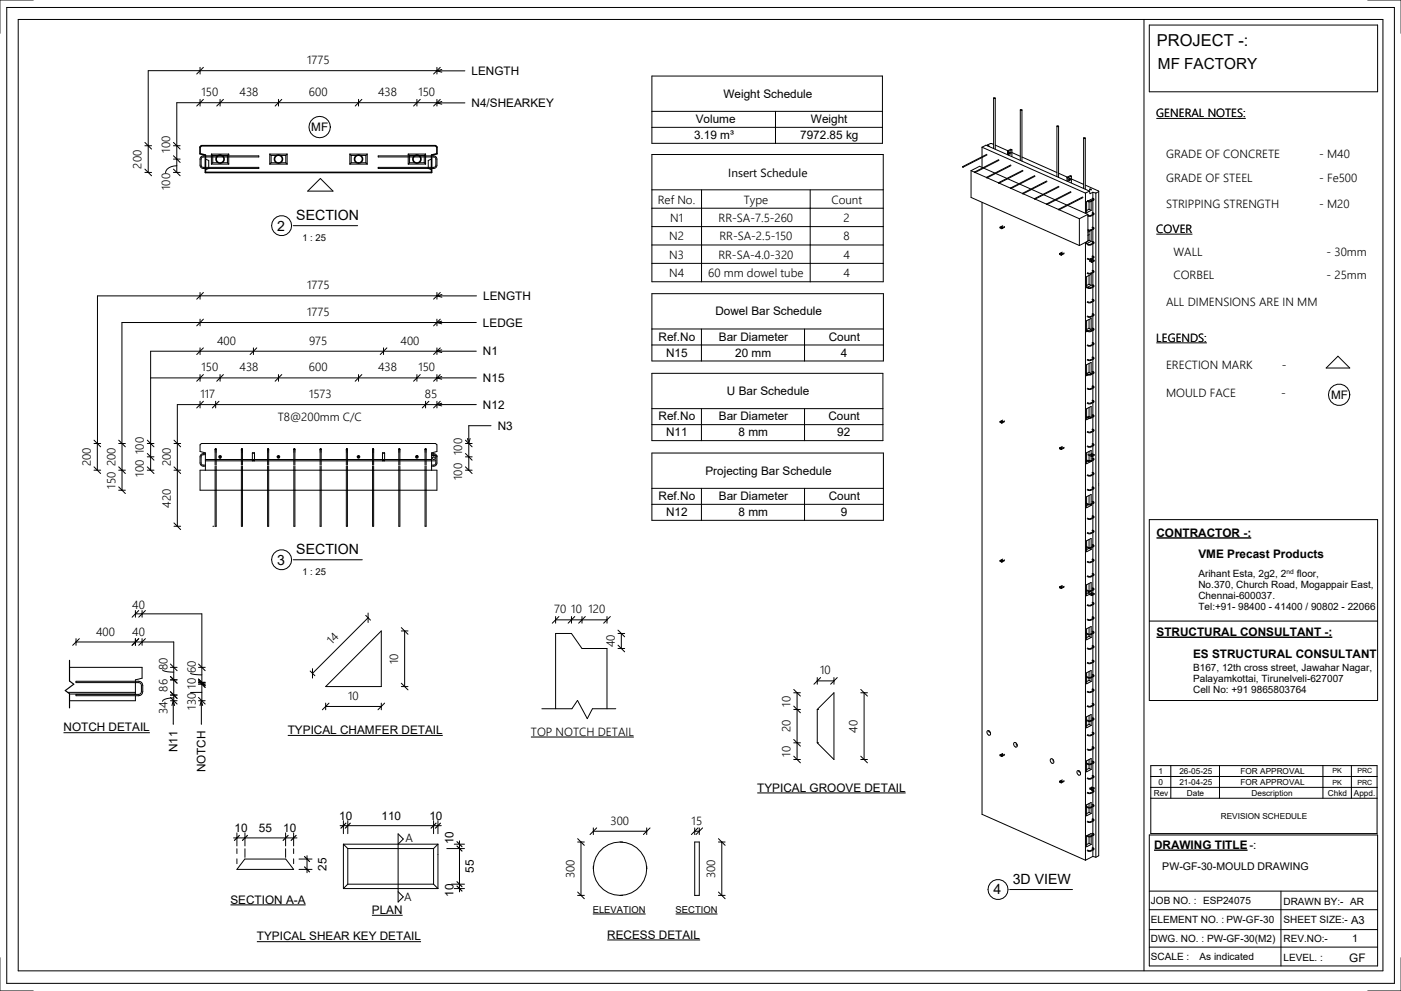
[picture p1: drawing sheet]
<svg xmlns="http://www.w3.org/2000/svg" width="420mm" height="297mm" viewBox="0 0 420 297" stroke-linecap="round" stroke-linejoin="round" font-family="sans-serif">
<g fill="none" stroke="#000" stroke-width=".3">
<path d="M2 2.2h416.1v292.6h-416.1zM5.5 5.8h409.2v285.3h-409.2zM10 0h-10v10M343 5.8v285.3M344.6 7.5h68.5v20h-68.5zM410.1 0h10v10M60 20.2v2M60 29.8v2M61 20.2l-2 2M61 29.8l-2 2M66 29.8v2M67 29.8l-2 2"/>
<path d="M83.5 29.8v2M84.5 29.8l-2 2M107.5 29.8v2M108.5 29.8l-2 2M125 29.8v2M126 29.8l-2 2M131 20.2v2M131 29.8v2M132 20.2l-2 2M132 29.8l-2 2M132.5 20.8l-1.5 .4 1.5 .4M132.5 30.4l-1.5 .4 1.5 .4"/>
<path d="M139.4 21.2h-95v30.5M139.4 30.8h-86.4v20.9M297.9 29.4v15.1M297.9 29.4h.5l-.3 .1zM298.4 29.4v15.4M305.9 33v15.1M306 32.9l.4 .1-.3 .1zM306.4 33v15.3M316.9 37.8v15.2M316.9 37.8h.5l-.3 .2zM317.4 37.8v15.4M43.4 42.7l2 2"/>
<path d="M43.4 43.7h2M43.4 50.7l2 2M43.4 51.7h2M52 43.7h2M52 51.7h2M52 42.7l2 2M52 46.7l2 2M52 47.7h2M52 50.7l2 2M53 49.7a2.98 2.98 0 0 0-3.4 2.1M60.3 47l.6-.3h16.7v.4h-16.7l-.4 .1-.2 .5v2l.5 .5h16.8v.3h-16.9l-.6-.5-.1-.5v-1.8zM61.6 47.7l1 .4v2.4l-1 .4"/>
<path d="M63.4 46.2h5.2M63.4 46.2v3M63.4 49.2h5.2M63.4 46.2l.4 .4M63.8 46.6h1.7M63.8 46.6v2.2M63.8 48.8l-.4 .4M63.8 48.8h1.7M66.5 46.6h1.7M66.5 48.8h1.7M68.2 48.8l.4 .4M68.2 46.6v2.2"/>
<path d="M68.6 46.2v3M68.6 46.2l-.4 .4M80.9 46.2h5.2M80.9 49.2h5.2M80.9 46.2v3M80.9 46.2l.4 .4M81.3 46.6h1.7M81.3 48.8h1.7M81.3 46.6v2.2M81.3 48.8l-.4 .4M84 46.6h1.7M84 48.8h1.7"/>
<path d="M85.7 48.8l.4 .4M85.7 46.6v2.2M86.1 46.2v3M86.1 46.2l-.4 .4M92.3 57.3l3.8-3.8 3.7 3.8zM104.9 46.2h5.2M104.9 49.2h5.2M104.9 46.2v3M104.9 46.2l.4 .4M105.3 46.6h1.7M105.3 48.8h1.7M105.3 46.6v2.2"/>
<path d="M105.3 48.8l-.4 .4M108 46.6h1.7M108 48.8h1.7M109.7 48.8l.4 .4M109.7 46.6v2.2M110.1 46.2v3M110.1 46.2l-.4 .4M113.4 46.7l16.9 .1 .7 .6v2.4l-.5 .6-.5 .1h-16.6v-.3h16.6l.5-.2 .2-.5v-2l-.5-.4h-16.8zM122.4 46.2h5.2M122.4 49.2h5.2M122.4 46.2v3M122.4 46.2l.4 .4"/>
<path d="M122.8 46.6h1.7M122.8 48.8h1.7M122.8 46.6v2.2M122.8 48.8l-.4 .4M125.5 46.6h1.7M125.5 48.8h1.7M127.2 48.8l.4 .4M127.2 46.6v2.2M127.6 46.2v3M127.6 46.2l-.4 .4M129.4 47.7l-1 .4v2.4l1 .4M291.2 51.2l1 .4"/>
<path d="M291.2 51.2v8l32.4 14.4M292.4 51.7l3.4 1.5M294.5 44.1l31 13.8M294.5 44.1v2.9M294.5 47.2v3M294.5 44.1l1.1-.6 31.1 13.8M294.7 50.3l-1-.4-2.5 1.3M294.9 50.4l3.4 1.5M295.9 46.3l-7.2 3.7M296 46.5l-7.3 3.6M296 53.3l3.4 1.5M296.1 43.5v.2"/>
<path d="M296.1 43.5l.5 .4M297.9 43.3l-.9-.3-.9 .5M298.4 43.5l3.8 1.7M298.5 52l3.4 1.5M299.5 47.9l-7.2 3.7M299.5 48l-7.2 3.7M299.6 54.9l3.4 1.5M302.1 45.4v1M302.1 45.4l.3 .1M302.1 45.2l.3 .2M302.1 45.2v.2M302.1 53.6l3.4 1.5"/>
<path d="M302.4 45.5v1M302.4 45.4v.1M302.8 45.6l-.1 .4M303.1 49.5l-7.3 3.6M303.1 49.6l-7.2 3.7M303.2 56.5l3.4 1.5M303.4 44.9v2M303.4 44.9l-1 .5M303.4 44.9l-.3-.2-1 .5M303.4 45.7l2.5 1.1M305.7 55.2l3.4 1.5M306.4 47.1l10.5 4.6"/>
<path d="M306.7 51.1l-7.3 3.6M306.7 51.2l-7.2 3.7M306.8 58.1l3.4 1.5M309.3 56.8l3.4 1.5M310.2 52.7l-7.2 3.6M310.3 52.8l-7.2 3.7M310.4 59.7l3.4 1.5M312.9 58.4l3.4 1.5M313.8 54.3l-7.2 3.6M313.9 54.4l-7.2 3.7M316.5 60l3.4 1.5M317.4 51.9l2.6 1.2"/>
<path d="M317.4 55.9l-7.2 3.6M317.5 56l-7.2 3.7M319.9 53.3l.3 .1M319.9 53.3v1M320 53.1l-.1 .2M320 53.1l.3 .2M320.2 53.4v1M320.3 53.3l-.1 .1M320.7 53.5l-.2 .5M321.1 57.4l-7.3 3.7M321.1 57.6l-7.2 3.7M321.2 52.8v2"/>
<path d="M321.2 52.8l-.9 .5M321.2 52.8l-.3-.1-.9 .4M321.2 53.6l3.7 1.7M324.6 59l-7.2 3.7M324.7 59.2l-7.2 3.7M324.9 41.4v15.1M324.9 41.3l.5 .1-.3 .1zM325.4 55.5l4 1.9M325.4 41.4v15.3M325.5 57.9v6M326.7 57.3l-1.2 .6M326.7 57.3l.1 .8 .9-.5"/>
<path d="M326.8 56.7v.3M327.2 56.7v.3M327.4 59.6l.5 .2-1.1 .5-.8-.2M327.5 59.4l.5 .3-.1 .3a1.55 1.55 0 0 1-1.9 .3M327.7 57.6l.9 .3M327.7 57.6v1.9M327.7 59.7v.2M328.6 57.9v199.1M329.4 57.4v199.2l-.8 .4M329.4 57.4l-.8 .5M294.5 60.6v183.5l31 13.8M299.9 68.1v.2l.4 .3"/>
<path d="M299.9 68.1l.4 .2M300.2 68.1l.4-.1zM300.3 68.3v.3M300.5 68.5l-.2 .1M300.5 68.3h-.2M300.5 68.3v.2M300.7 67.7l-.8 .4M301.2 68.1l-.7 .4M301.2 67.9l-.7 .4M314 61.3l3.4 1.5M317.6 62.9l6 2.7M317.7 76l.5 .3"/>
<path d="M317.7 76v.3l.5 .2M318 76h.5zM318.2 76.3v.2M318.3 76.4l-.1 .1M318.3 76.2l-.1 .1M318.3 76.2v.2M318.5 75.6l-.8 .4M319.1 75.8l-.8 .4M319.1 76.1l-.8 .3M320.1 61.6l6.1 2.7M323.6 65.6v8M325.5 72.7v185.2"/>
<path d="M326 60.3l-.2 .2v3.3l1.4-.7M326.2 69.1h.9M326.2 64.3v8l-2.6 1.3M326.2 64.3l-2.6 1.3M326.5 60.1v.2M326.5 60.5v2.2M326.5 69.4v2.6M326.5 62.7l.7 .4M326.5 62.7l-.7 .4M326.5 72l.7 .4M326.5 72l-.3 .2M326.6 70.4l-.4 .2"/>
<path d="M326.7 78.3l.6 .3M326.7 78l.6 .3M327 77.9l.5 .1zM327.2 72.4l-1.4 .7v-.6M327.2 60.2v-.4l-.9 .4M327.2 60.4v2.7M327.2 69.1v3.3M327.3 78.6h.1M327.3 78.3h.1M327.3 78.3v.3M327.3 77.7l.7 .3M327.4 63.9l.5 .2-1.1 .6-.6-.2"/>
<path d="M327.4 68.2l.5 .3-1.1 .5-.6-.1M327.4 72.5l.5 .3-1.1 .5-.8-.2M327.4 76.9l.5 .2-1.1 .5-.8-.2M327.4 78.3v.3M327.5 63.7l.5 .3-.1 .4a1.52 1.52 0 0 1-1.7 .3M327.5 68l.5 .3v.3l-1.8 1M327.5 72.4l.5 .3-.1 .3a1.55 1.55 0 0 1-1.9 .3M327.5 76.7l.5 .3-.1 .4a1.55 1.55 0 0 1-1.9 .2M327.7 60.1v3.7M327.7 64v.2M327.7 64.5v3.6M327.7 68.3v.3"/>
<path d="M327.7 68.8v3.6M327.7 72.7v.2M327.7 73.1v3.7M327.7 77v.2M327.7 77.5v.3M327.7 78.5v2.6M328 78v.3l-.6 .3M328 78l-.6 .3M60 87.7v2M60 95.7v2M61 95.7l-2 2M61 87.7l-2 2"/>
<path d="M131 87.7v2M131 95.7v2M132 95.7l-2 2M132 87.7l-2 2M132.5 96.3l-1.5 .4 1.5 .4M132.5 88.3l-1.5 .4 1.5 .4M142.8 96.7h-106.2v50.3M142.9 88.7h-113.7v44.3M326.5 82.6v2.6M326.5 95.8v2.6M326.5 85.2l.7 .4M326.5 85.2l-.7 .4"/>
<path d="M326.5 98.4l.7 .4M326.5 98.4l-.7 .4M327.2 85.6v-3.3l-1.4 .7v3.3l.2-.1M327.2 98.8v-3.3l-1.4 .6v3.3l.3-.1M327.2 85.6l-1.1 .5M327.2 98.8l-.9 .4M327.4 81.2l.5 .2-1.1 .6-.8-.2M327.4 85.5l.5 .3-.9 .4-1-.1M327.4 89.9l.5 .2-1.1 .5-.8-.2M327.4 94.2l.5 .2-1.1 .5-.8-.2M327.4 98.5l.5 .2-.9 .5-1.2-.2M327.5 81l.5 .3-.1 .4a1.55 1.55 0 0 1-1.9 .2"/>
<path d="M327.5 85.3l.5 .4-.1 .3a1.55 1.55 0 0 1-1.9 .3M327.5 89.7l.5 .3-.1 .3a1.55 1.55 0 0 1-1.9 .3M327.5 98.3l.5 .3-.1 .4a1.62 1.62 0 0 1-2.1 .2M327.5 94l.5 .3-.1 .4a1.55 1.55 0 0 1-1.9 .2M327.7 81.3v.3M327.7 81.8v3.6M327.7 85.6v.3M327.7 86.1v3.6M327.7 90v.2M327.7 90.5v3.6M327.7 94.3v.2M327.7 94.8v3.6"/>
<path d="M327.7 98.6v.3M327.7 99.1v3.6M60 104.3v2M60 112.3v2M61 104.3l-2 2M61 112.3l-2 2M66 112.3v2M67 112.3l-2 2M76 104.3v2M77 104.3l-2 2M83.5 112.3v2M84.5 112.3l-2 2"/>
<path d="M107.5 112.3v2M108.5 112.3l-2 2M115 104.3v2M116 104.3l-2 2M125 112.3v2M126 112.3l-2 2M131 104.3v2M131 112.3v2M132 104.3l-2 2M132 112.3l-2 2M132.5 104.9l-1.5 .4 1.5 .4M132.5 112.9l-1.5 .4 1.5 .4"/>
<path d="M142.8 105.3h-97.6v35.7M142.8 113.3h-97.6M325.8 112.2l.5 .2M326.5 109v2.6M326.5 111.6l.7 .3M326.5 111.6l-.7 .4M327.2 111.9v-3.3l-1.4 .7v3.3l.5-.2M327.2 111.9l-.6 .3M327.4 102.8l.5 .3-1.1 .5-.8-.2M327.4 107.2l.5 .2-1.1 .5-.8-.2M327.4 111.5l.5 .2-.9 .5-1.2-.3M327.4 115.8l.5 .3-1.1 .5-.8-.2"/>
<path d="M327.5 102.7l.5 .3-.1 .3a1.55 1.55 0 0 1-1.9 .3M327.5 107l.5 .3-.1 .3a1.55 1.55 0 0 1-1.9 .3M327.5 111.3l.5 .3-.1 .4a1.56 1.56 0 0 1-1.6 .4M327.5 115.6l.5 .3-.1 .4a1.55 1.55 0 0 1-1.9 .3M327.5 120l.5 .3-.1 .3a1.55 1.55 0 0 1-1.9 .3M327.7 102.9v.3M327.7 103.4v3.7M327.7 107.3v.2M327.7 107.7v3.7M327.7 111.6v.2M327.7 112.1v3.6M327.7 115.9v.3"/>
<path d="M327.7 116.4v3.6M401.2 106.8l3.5 3.5h-7.1zM28.2 133h2M28.2 132l2 2M28.2 140l2 2M29.2 133v8M35.6 133h2M35.6 132l2 2M35.6 140l2 2M44.2 133h2M44.2 137h2M44.2 132l2 2"/>
<path d="M44.2 136l2 2M44.2 140l2 2M52.2 133h2M52.2 140l2 2M52.2 132l2 2M60 120.3v2M61 120.3l-2 2M61.6 136.3l-1 .1-.3 .6 .1 2.1 .4 .3h.8M61.6 136l-1.1 .1-.5 .9 .1 2.3 .6 .4 .9 .1M61.6 137.8h67.8M61.6 138.2h69.1M64.5 139.8v18h.3v-18"/>
<path d="M64.5 134.7v4.7M64.5 134.7h.1M64.5 134.6v.1M64.6 134.6h-.1M64.6 134.6h.1M64.7 134.6h.1M64.7 134.6h-.1M64.7 120.3v2M64.7 134.6l.1 .1M64.8 134.7h.1M64.8 134.7v4.7M65.7 120.3l-2 2"/>
<path d="M72.4 139.8v18h.3v-18M72.4 134.6v4.8M72.4 134.6h.1M72.5 134.6h-.1M72.5 134.6h.1M72.6 134.6h.1M72.7 134.6v.1M72.7 134.7h.1M72.7 134.7v4.7M75.7 138.2v-2.4h.6v2.4M75.7 135.9h.6M75.7 138.1h.6"/>
<path d="M80.2 139.8v18h.4v-18M80.3 134.6l-.1 4.8M80.3 134.6h.1M80.4 134.6h-.1M80.4 134.6h.1M80.5 134.6h.1M80.5 134.6l.1 .1M80.6 134.7h.1M80.6 134.7v4.7M88.1 139.8v18h.3v-18M88.1 134.7v4.7M88.1 134.7h.1"/>
<path d="M88.1 134.6v.1M88.2 134.6h-.1M88.3 134.6h.1M88.3 134.6h-.1M88.4 134.6h.1M88.4 134.6v.1M88.4 134.7h.1M88.4 134.7v4.7M96 139.8v18h.3v-18M96 134.7v4.7M96 134.7h.1M96 134.6v.1"/>
<path d="M96 134.6h.1M96.1 134.6h-.1M96.1 134.6h.1M96.2 134.6h.1M96.3 134.6v.1M96.3 134.7h.1M96.3 134.7v4.7M103.8 139.8v18h.4v-18M103.8 134.7v4.7M103.8 134.7h.1M103.9 134.6l-.1 .1M103.9 134.6h.1"/>
<path d="M104 134.6h-.1M104 134.6h.1M104.1 134.6h.1M104.1 134.6l.1 .1M104.2 134.7h.1M104.2 134.7v4.7M111.7 139.8v18h.3v-18M111.7 134.7v4.7M111.7 134.7h.1M111.7 134.6v.1M111.8 134.6h-.1M111.8 134.6h.1"/>
<path d="M111.9 134.6h.1M111.9 134.6h-.1M112 134.6h.1M112 134.6v4.8M114.7 138.2v-2.4h.6v2.4M114.7 135.9h.6M114.7 138.1h.6M119.6 139.8v18h.3v-18M119.6 134.7v4.7M119.6 134.7h.1M119.6 134.6v.1M119.6 134.6h.1"/>
<path d="M119.7 134.6h-.1M119.7 134.6h.1M119.8 134.6h.1M119.9 134.6h.1M119.9 134.6v4.8M127.4 139.8v18h.4v-18M127.4 134.7v4.7M127.5 134.7h-.1M127.6 134.6l-.1 .1M127.6 120.3v2M127.6 134.6h.1M127.7 134.6h.1"/>
<path d="M127.7 134.6l.1 .1M127.8 134.7h.1M127.8 134.7v4.7M128.6 120.3l-2 2M129.4 136.3l1 .1 .3 .6-.1 2.1-.4 .3h-.8M129.4 136l1.1 .1 .5 .9M129.4 136.6h1.1M130.9 136.6v2.7l-.6 .4-.9 .1M131 120.3v2M132 120.3l-2 2M132.5 120.9l-1.5 .4 1.5 .4M139.6 133h2"/>
<path d="M139.6 132l2 2M139.6 136l2 2M139.6 137h2M139.6 140l2 2M140.2 131.5l.4 1.5 .4-1.5M142.8 121.3h-89.6v36.5M147.2 127.6h-6.6v13.4M299.9 126.4v.2l.4 .2M299.9 126.4l.4 .2M300.2 126.3h.4zM300.3 126.6v.2M300.5 126.6v.2"/>
<path d="M300.5 126.8h-.2M300.5 126.6h-.2M300.7 125.9l-.8 .5M301.2 126.4l-.7 .4M301.2 126.2l-.7 .4M317.7 134.3v.2l.5 .2M317.7 134.3l.5 .2M318 134.2h.5zM318.2 134.5v.2M318.3 134.5v.2M318.3 134.7h-.1M318.3 134.5h-.1"/>
<path d="M318.5 133.9l-.8 .4M319.1 134.3l-.8 .4M319.1 134.1l-.8 .4M325.8 138.1l.7 .3 .6-.1M326.1 138.2l-.3 .2M326.2 136.4l1.1 .5M326.2 136.1l1.1 .5M326.5 122.2v2.6M326.5 135.4v.5M326.5 136.5v1.5M326.5 124.8l.6 .3M326.5 124.8l-.4 .2"/>
<path d="M326.5 138l.4 .2M326.5 138l-.2 .1M327 136.2l.5 .1zM327.1 138.3h.1M327.2 125.1v-3.3l-1.4 .7v3.3l.8-.4M327.2 136.1v-1.1l-1.4 .7v3.3l1.4-.7M327.2 136.8v1.3M327.2 138.3h.1M327.3 136.6v.3M327.3 136.9h.1M327.3 136.6h.1M327.3 136l.7 .3"/>
<path d="M327.4 120.1l.5 .3-1.1 .5-.8-.2M327.4 124.5l.5 .2-.9 .5-1.2-.3M327.4 128.8l.5 .2-1.1 .6-.8-.2M327.4 133.1l.5 .3-1.1 .5-.8-.2M327.4 137.4l.5 .3-.9 .5-1.2-.3M327.4 136.6v.3M327.5 124.3l.5 .3-.1 .4a1.62 1.62 0 0 1-2.1 .1v.1M327.5 128.6l.5 .3-.1 .4a1.55 1.55 0 0 1-1.9 .2M327.5 132.9l.5 .4-.1 .3a1.55 1.55 0 0 1-1.9 .3M327.5 137.3l.5 .3v.2l-.9 .5M327.7 120.3v.2M327.7 120.7v3.7"/>
<path d="M327.7 124.6v.2M327.7 125v3.7M327.7 128.9v.3M327.7 129.4v3.6M327.7 133.2v.3M327.7 133.7v2.4M327.7 136.8v.5M327.7 137.6v.2M327.7 138v3.7M328 136.3v.3l-.6 .3M328 136.3l-.6 .3M28.2 141h2"/>
<path d="M35.6 147h2M35.6 141h2M35.6 146l2 2M44.2 141h2M52.2 141h2M52.2 157.8h2M52.2 156.8l1 1M53.2 157.8l1 1M60 141h71v6h-71zM61.6 141v-5.2l-1.6-.4v-2l.4-.4h70.2l.4 .4v2l-1.6 .4v5.2M63.8 157.8h.3M139.6 141h2"/>
<path d="M325.8 151.1l.5 .2M326.3 151.3l-.5 .3M326.5 148.5v2.7M326.9 151.4l.3 .1M327.2 151.1v-2.9l-1.4 .7v3.3l1.4-.7M327.2 151.3v.2M327.4 141.8l.5 .2-1.1 .5-.8-.2M327.4 146.1l.5 .2-1.1 .6-.8-.2M327.4 150.4l.5 .3-.9 .4-1.2-.2M327.4 154.8l.5 .2-1.1 .5-.8-.2M327.4 159.1l.5 .2-1.1 .5-.8-.1M327.5 141.6l.5 .3-.1 .4a1.55 1.55 0 0 1-1.9 .2"/>
<path d="M327.5 145.9l.5 .3-.1 .4a1.55 1.55 0 0 1-1.9 .3M327.5 150.2l.5 .4-.1 .3a1.56 1.56 0 0 1-1.6 .4M327.5 154.6l.5 .3-.1 .3a1.55 1.55 0 0 1-1.9 .3M327.5 158.9l.5 .3-.1 .4a1.55 1.55 0 0 1-1.9 .2M327.7 141.9v.2M327.7 142.4v3.6M327.7 146.2v.3M327.7 146.7v3.6M327.7 150.5v.3M327.7 151v3.7M327.7 154.9v.2M327.7 155.3v3.7"/>
<path d="M327.7 159.2v.2M327.7 159.7v3.6M344.6 155.8h68.5v54.2h-68.5zM299.9 168.1v.2l.4 .2M299.9 168.1l.4 .2M300.2 168h.4zM300.3 168.3v.2M300.5 168.3v.2M300.5 168.5h-.2M300.5 168.3h-.2M300.7 167.6l-.8 .5M301.2 168.1l-.7 .4"/>
<path d="M301.2 167.9l-.7 .4M317.7 176v.2l.5 .2M317.7 176l.5 .2M318 175.9h.5zM318.2 176.2v.2M318.3 176.2v.2M318.3 176.4h-.1M318.3 176.2h-.1M318.5 175.5l-.8 .5M319.1 176l-.8 .4M319.1 175.8l-.8 .4M326.3 177.8l1 .5"/>
<path d="M326.5 161.7v2.5M326.5 174.9v2.2M326.5 177.3v.3M326.5 177.6h.1M326.5 177.6l-.7 .4M326.7 178.2l.6 .3M327 177.9l.5 .1zM327.2 164v-2.6l-1.4 .7v3.3l1.4-.7M327.2 177v-2.4l-1.4 .7v3.3l.9-.4M327.2 164.3v.4M327.2 177.2v.5M327.2 164.7l-.7-.3-.7 .4"/>
<path d="M327.3 178.3v.2M327.3 178.5l.1 .1M327.3 178.3h.1M327.3 177.6l.7 .4M327.4 163.4l.5 .2-.9 .5-1.2-.2M327.4 167.7l.5 .3-1.1 .5-.8-.2M327.4 172.1l.5 .2-1.1 .5-.8-.2M327.4 178.3v.3M327.4 176.4l.5 .2-1.1 .6-1-.3M327.5 163.2l.5 .3-.1 .4a1.61 1.61 0 0 1-2.1 .2M327.5 167.6l.5 .3-.1 .3a1.55 1.55 0 0 1-1.9 .3M327.5 171.9l.5 .3-.1 .3a1.55 1.55 0 0 1-1.9 .3"/>
<path d="M327.5 176.2l.5 .3-.1 .4a1.61 1.61 0 0 1-2.1 .2M327.7 163.5v.3M327.7 164v3.6M327.7 167.8v.3M327.7 168.3v3.7M327.7 172.2v.2M327.7 172.6v3.7M327.7 176.5v.2M327.7 177v.8M327.7 178.4v2.2M328 178v.2l-.6 .4M328 178l-.6 .3"/>
<path d="M22.8 192.5h29.3v17.6M22.8 191.5v2M23.8 191.5l-2 2M40.6 184h19.9v26.1M40.6 183v2M40.6 191.5v2M41.6 183l-2 2M41.6 191.5l-2 2M42.6 183v2M42.6 191.5v2M43.6 183l-2 2M43.6 191.5l-2 2"/>
<path d="M51.1 199.1l2 2M59.5 199.1l2 2M109.7 184.5l1.4 1.4M110.4 185.2l-16.7 16.7M110.4 183.8v2.8M120.3 188.2l2 2M120.3 189.2h2M121.3 189.2v16.6M166.6 184.8v2M166.6 185.8h15.4M167.6 184.8l-2 2M171.3 184.8v2"/>
<path d="M172.3 184.8l-2 2M174.5 184.8v2M175.5 184.8l-2 2M182 184.8v2M183 184.8l-2 2M185.3 189.9h2M185.3 194.4h2M185.3 188.9l2 2M185.3 193.4l2 2M186.3 189.9v4.5M326.5 188.1v2M326.5 190.3v.5"/>
<path d="M326.5 190.8l.7 .3M326.5 190.8l-.7 .3M327.2 190v-2.2l-1.4 .7v3.3l1.4-.7M327.2 190.2v.9M327.4 180.7l.5 .3-1.1 .5-.8-.2M327.4 185l.5 .3-1.1 .5-.8-.2M327.4 189.4l.5 .2-.9 .5-1.2-.3M327.4 193.7l.5 .2-1.1 .6-.8-.2M327.4 198l.5 .3-1.1 .5-.8-.2M327.5 180.5l.5 .3-.1 .4a1.55 1.55 0 0 1-1.9 .3M327.5 184.9l.5 .3-.1 .3a1.55 1.55 0 0 1-1.9 .3M327.5 189.2l.5 .3-.1 .4a1.61 1.61 0 0 1-2.1 .2"/>
<path d="M327.5 193.5l.5 .3-.1 .4a1.55 1.55 0 0 1-1.9 .2M327.5 197.8l.5 .4-.1 .3a1.55 1.55 0 0 1-1.9 .3M327.7 180.8v.3M327.7 181.3v3.6M327.7 185.2v.2M327.7 185.6v3.7M327.7 189.5v.2M327.7 190v3.6M327.7 193.8v.3M327.7 194.3v3.6M327.7 198.1v.3M327.7 198.6v3.6"/>
<path d="M344.6 186.2h68.5M19 219.7h25.9M20.3 207.6h20.3M20.8 200.1h21.8v3.2l-2 .5v4.4M20.8 208.1h19.8M22.8 204.2h18.8l.6 .2 .4 .4 .2 2.6-.2 .6-.4 .4-.6 .2h-18.8v-.4h18.8l.4-.1 .4-.7-.1-2.4-.7-.4h-18.8zM40.6 208.6v1.5h-19.8M48.7 200.8a2.97 2.97 0 0 0 2.4 .7h1M51.1 210.1h2M51.1 200.1h2M51.1 209.1l2 2M51.1 203.8h2"/>
<path d="M51.1 202.8l2 2M51.1 208.4h2M51.1 207.4l2 2M52 210v7.1M52 210l-.4 1.5M52 210l.4 1.5M52.1 209.2a4.1 4.1 0 0 0-3.4 1.1M57.1 201.8l1.4 .4 2 .1M59.5 210.1h2M59.5 209.1l2 2M59.5 204.6h2M59.5 203.6l2 2"/>
<path d="M59.5 205.1h2M59.5 204.1l2 2M59.5 200.1h2M60.4 210v7.1M60.4 210l-.4 1.5M60.4 210l.4 1.5M60.5 207.6h-3.4M93 201.2l1.4 1.4M93.7 200.5v2.8M97.7 205.8l16.6-16.6v16.6zM97.7 211.8h16.6M97.7 210.8v2"/>
<path d="M98.7 210.8l-2 2M114.3 210.8v2M115.3 210.8l-2 2M120.3 205.8h2M120.3 204.8l2 2M162.5 212.5h9l1.7-2.5 2.9 5.4 1.5-2.9h7M166.6 212.5v-22.6h4.7l3.2 4.5h7.5v18.1M238 212.7h2M238 211.7l2 2M238 206.7l2 2M238 207.7h2M239 207.7v20"/>
<path d="M245 203.1v2M245 212.7v10M245 212.7l5-5v20l-5-5M245 212.7h.4M245 204.1h5M246 203.1l-2 2M250 203.1v2M251 203.1l-2 2M258.1 207.7h2M258.1 206.7l2 2M259.1 207.7v20M296.1 219.1a.73 .73 0 0 1 .8 .4 .73 .73 0 0 1-.3 .9 .9 .9 0 0 1-.5-1.3z"/>
<path d="M296.4 219.3l.5 .3M296.5 219.2l.2 .1M326.5 201.3v1.8M326.5 203.3v.7M326.5 214.5v1.6M326.5 216.3v.9M326.5 204l.7 .3M326.5 204l-.7 .3M326.5 217.2l.7 .3M326.5 217.2l-.7 .3M327.2 203v-2l-1.4 .7v3.3l1.4-.7M327.2 216v-1.8l-1.4 .7v3.3l1.4-.7"/>
<path d="M327.2 203.2v1.1M327.2 216.2v1.3M327.4 202.4l.5 .2-.9 .5-1.2-.3M327.4 206.7l.5 .2-1.1 .5-.8-.2M327.4 211l.5 .2-1.1 .6-.8-.2M327.4 215.3l.5 .3-.9 .4-1.2-.2M327.4 219.7l.5 .2-1.1 .5-.8-.2M327.5 202.2l.5 .3-.1 .3a1.61 1.61 0 0 1-2.1 .2M327.5 206.5l.5 .3-.1 .4a1.55 1.55 0 0 1-1.9 .2M327.5 210.8l.5 .3-.1 .4a1.55 1.55 0 0 1-1.9 .3M327.5 215.2l.5 .3-.1 .3a1.61 1.61 0 0 1-2.1 .2M327.5 219.5l.5 .3-.1 .3a1.55 1.55 0 0 1-1.9 .3"/>
<path d="M327.7 202.5v.2M327.7 202.9v3.7M327.7 206.8v.2M327.7 207.3v3.6M327.7 211.1v.3M327.7 211.6v3.6M327.7 215.4v.3M327.7 215.9v3.7M327.7 219.8v.2M86.3 220.5h46.5M159.2 221h30.9M227 237.7h44.6"/>
<path d="M238 222.7h2M238 226.7l2 2M238 227.7h2M238 221.7l2 2M245 222.7h.4M258.1 227.7h2M258.1 226.7l2 2M299.9 226.3v.3l.4 .2M299.9 226.3l.4 .2M300.2 226.3h.4zM300.3 226.5v.3M300.5 226.5v.2"/>
<path d="M300.5 226.7l-.2 .1M300.5 226.5h-.2M300.7 225.9l-.8 .4M301.2 226.3l-.7 .4M301.2 226.1l-.7 .4M304.1 222.6a.73 .73 0 0 1 .8 .5 .73 .73 0 0 1-.3 .9 .9 .9 0 0 1-.5-1.4zM304.7 222.8v.6M305 223.2v.4M315.1 227.5a.73 .73 0 0 1 .8 .5 .73 .73 0 0 1-.3 .9 .9 .9 0 0 1-.5-1.4zM315.8 227.8v.4M317.7 234.3v.2l.5 .2M317.7 234.3l.5 .2"/>
<path d="M318 234.2h.5zM318.2 234.5v.2M318.3 234.4v.3M318.3 234.7h-.1M318.3 234.4l-.1 .1M318.5 233.8l-.8 .5M319.1 234.3l-.8 .4M319.1 234l-.8 .4M323.1 231.1a.73 .73 0 0 1 .8 .4 .73 .73 0 0 1-.3 .9 .9 .9 0 0 1-.5-1.3zM323.4 231.3l.5 .2M323.5 231.1l.2 .1M326.5 227.7v1.4"/>
<path d="M326.5 229.3v1M326.5 230.3l.7 .4M326.5 230.3l-.7 .4M326.7 236.5l.6 .3M326.7 236.3l.6 .2M327 236.1l.5 .1zM327.2 228.9v-1.5l-1.4 .7v3.3l1.4-.7M327.2 229.2v1.5M327.3 236.5v.3M327.3 236.8h.1M327.3 236.5l.1 .1M327.3 235.9l.7 .4"/>
<path d="M327.4 224l.5 .2-1.1 .6-.7-.2M327.4 228.3l.5 .3-.9 .4-1.2-.2M327.4 232.6l.5 .3-1.1 .5-.8-.2M327.4 237l.5 .2-1.1 .5-.8-.2M327.4 236.6v.2M327.5 223.8l.5 .3-.1 .4a1.55 1.55 0 0 1-1.9 .2M327.5 228.1l.5 .3-.1 .4a1.61 1.61 0 0 1-2.1 .2M327.5 232.5l.5 .3-.1 .3a1.55 1.55 0 0 1-1.9 .3M327.5 236.8l.5 .3-.1 .4a1.55 1.55 0 0 1-1.9 .2M327.7 220.2v3.7M327.7 224.1v.2M327.7 224.6v3.6"/>
<path d="M327.7 228.4v.3M327.7 228.9v3.6M327.7 232.8v.2M327.7 233.2v2.9M327.7 236.7v.2M327.7 237.1v.2M327.7 237.5v3.7M328 236.3v.2l-.6 .3M328 236.3l-.6 .3M71 254.4v1.5M71 257.5v1.4M73.4 257.5h12.3l2.3 3.1h-17z"/>
<path d="M73.4 254.4v2.6M85.6 254.4v2.6M88 254.4v1.5M88 257.5v1.4M103 253.1h28.3M103 253.1v13.3M103 253.1l1.3 1.3M104.3 254.4h25.7M104.3 254.4v10.7M119.4 253.1l1.5-1.6-1.5-1.5v20.4l1.5-1.5-1.5-1.6M130 254.4v10.7M131.3 253.1v13.3"/>
<path d="M131.3 253.1l-1.3 1.3M177.9 259.6v.8M185.9 252.4h.8M193.9 259.6v.8M208.3 252.4h1.4v16h-1.4zM326.5 240.9v1.2M326.5 242.3v1.2M326.5 250.2v.5M326.5 250.9v1.9M326.5 243.5l.7 .4M326.5 243.5l-.7 .4M326.5 252.8l.7 .4"/>
<path d="M326.5 252.8l-.7 .4M327.2 241.9v-1.3l-1.4 .7v3.3l1.4-.7M327.2 250.6v-.7l-1.4 .7v3.3l1.4-.7M327.2 242.1v1.8M327.2 250.8v2.4M327.4 241.3l.5 .2-.9 .5-1.2-.2M327.4 245.6l.5 .3-1.1 .5-.8-.2M327.4 250l.5 .2-.9 .5-1-.2M327.4 254.3l.5 .2-1.1 .5-.8-.2M327.5 241.1l.5 .3-.1 .4a1.61 1.61 0 0 1-2.1 .2M327.5 245.4l.5 .4-.1 .3a1.55 1.55 0 0 1-1.9 .3M327.5 249.8l.5 .3-.1 .3a1.62 1.62 0 0 1-2.1 .2"/>
<path d="M327.5 254.1l.5 .3-.1 .4a1.55 1.55 0 0 1-1.9 .2M327.7 256.8l-2.2 1.1M327.7 256.8l.9 .2M327.7 241.4v.3M327.7 241.9v3.6M327.7 245.7v.3M327.7 246.2v3.6M327.7 250.1v.2M327.7 250.5v3.7M327.7 254.4v.2M327.7 254.9v1.9M344.6 250.3h68.5v39.3h-68.5z"/>
<path d="M103 266.4h28.3M104.3 265.1h25.7M104.3 265.1l-1.3 1.3M130 265.1l1.3 1.3M185.9 268.4h.8M344.6 272.7h68.5M344.6 267.2h68.5M344.6 278.7h68.5M384.1 267.2v22.4M0 287.1v10h10M344.6 283.9h68.5M420.1 287.1v10h-10"/>
<circle cx="95.8" cy="38.1" r="3.2"/>
<circle cx="288.7" cy="50" r=".09"/>
<circle cx="292.3" cy="51.6" r=".09"/>
<circle cx="295.9" cy="53.2" r=".09"/>
<circle cx="299.5" cy="54.8" r=".09"/>
<circle cx="302.9" cy="45.8" r=".3"/>
<circle cx="303.1" cy="56.4" r=".09"/>
<circle cx="306.7" cy="58" r=".09"/>
<circle cx="310.3" cy="59.6" r=".09"/>
<circle cx="320.7" cy="53.7" r=".3"/>
<circle cx="326.9" cy="56.8" r=".18"/>
<circle cx="313.9" cy="61.2" r=".09"/>
<circle cx="317.5" cy="62.8" r=".09"/>
<circle cx="401.5" cy="118.4" r="3.2"/>
<circle cx="66" cy="137" r=".4"/>
<circle cx="83.5" cy="137" r=".4"/>
<circle cx="107.5" cy="137" r=".4"/>
<circle cx="125" cy="137" r=".4"/>
<circle cx="130" cy="137.3" r=".41"/>
<circle cx="185.9" cy="260.4" r="8"/>
</g>
<g fill="none" stroke="#000" stroke-width=".5">
<path d="M60 44.1l.4-.4h70.2l.4 .4v2l-1.6 .4v5.2h-67.8v-5.2l-1.6-.4z"/>
<circle cx="66" cy="47.7" r="1.2"/>
<circle cx="83.5" cy="47.7" r="1.2"/>
<circle cx="107.5" cy="47.7" r="1.2"/>
<circle cx="125" cy="47.7" r="1.2"/>
</g>
<g fill="#000">
<path d="M107.2 136.7h.6v.5h-.6z"/>
<circle cx="66" cy="137" r=".4"/>
<circle cx="83.5" cy="137" r=".4"/>
<circle cx="125" cy="137" r=".4"/>
</g>
<path d="M20.8 198v6.2l1.3 .9-2.5 1.9 1.2 1v4.2" fill="none" stroke="#000" stroke-width=".35"/>
<g fill="#fff">
<path d="M346.9 9.5h27.5v5.4h-27.5z"/>
<path d="M405.1 273.8h4.1v3.9h-4.1z"/>
<path d="M346.8 187.4h51.8v4.1h-51.8z"/>
<path d="M357.7 193.9h54.2v4.1h-54.2z"/>
<path d="M346 251.2h27.6v4.2h-27.6z"/>
<path d="M373.6 251.2h1v4.2h-1z"/>
<path d="M374.6 251.2h2.2v4.2h-2.2z"/>
<path d="M346.8 157.6h27.9v4.1h-27.9z"/>
<path d="M359.3 164.1h37.3v4.1h-37.3z"/>
<path d="M359.7 285.1h16.3v3.3h-16.3z"/>
<path d="M405.5 279.4h1.7v3.7h-1.7z"/>
<path d="M367.7 274.1h14.3v3.3h-14.3z"/>
<path d="M347.2 16.6h29.6v5.1h-29.6z"/>
<path d="M348.5 258h44.2v3.6h-44.2z"/>
<path d="M361.9 279.8h20.4v3.3h-20.4z"/>
<path d="M404.8 268.8h4.1v3.3h-4.1z"/>
<path d="M360.7 268.5h14.3v3.3h-14.3z"/>
</g>
<path d="M346.8 161.3h28.4M346.8 191h52.7M346 254.9h28.1" fill="none" stroke="#000" stroke-width=".41"/>
<g fill="none" stroke="#000" stroke-width=".3">
<path d="M195.5 22.8h69.1v20.2h-69.1zM195.5 38.2h69.1M195.5 33.4h69.1M232.5 33.4v9.6M346.7 35.5h26.8M195.5 46.3h69.3v38.2h-69.3zM195.5 56.9h69.3M210.3 56.9v27.6M242.9 56.9v27.6M87.9 67.7h19.3M195.5 79h69.3M195.5 73.4h69.3"/>
<path d="M195.5 67.9h69.3M195.5 62.4h69.3M346.7 70.2h10.8M195.5 88h69.4v20.2h-69.4zM195.5 98.6h69.4M210.3 98.6v9.6M241.2 98.6v9.6M195.5 111.9h69.2v20.2h-69.2zM195.5 103.4h69.4M346.7 102.8h15.2M195.5 135.8h69.4v20.2h-69.4zM195.5 127.3h69.2"/>
<path d="M195.5 122.5h69.2M210.3 122.5v9.6M241.2 122.5v9.6M195.5 151.2h69.4M195.5 146.4h69.4M210.3 146.4v9.6M241.2 146.4v9.6M87.9 167.8h20.7M345 229.5h67.9v20.4h-67.9zM345 232.8h67.9M345 236h67.9M345 239.3h67.9"/>
<path d="M351.1 229.5v9.8M365.7 229.5v9.8M396.7 229.5v9.8M405.2 229.5v9.8M70 251.2h19M71 249.7v3.9M73.4 249.7v3.9M85.6 249.7v3.9M88 249.7v3.9M89.7 257.5h3.9M92.1 256.5v5.1M102 247.5h30.3"/>
<path d="M103 246v3.9M104.3 246v3.9M130 246v3.9M131.3 246v3.9M134 254.4h5.3M136.2 253.1h3.1M137.8 252.1v15.3M173.2 251.4l2 2M173.2 252.4h2M174.2 252.4v16M177.9 249.2h16M177.9 248.2v2"/>
<path d="M178.9 248.2l-2 2M193.9 248.2v2M194.9 248.2l-2 2M208.3 249.2h1.4M208.3 248.2v2M209.3 248.2l-2 2M209.7 248.2v2M210.7 248.2l-2 2M215.4 252.4h2M215.4 251.4l2 2M216.4 252.4v16M69.1 271.3h22.6"/>
<path d="M89.7 260.6h3.9M111.5 274.4h9.2M135.4 265.1h3.9M136.2 266.4h3.1M173.2 267.4l2 2M173.2 268.4h2M177.7 274h15.9M202.6 274h12.5M215.4 268.4h2M215.4 267.4l2 2M302.7 266.7h18.9M77 282.3h49.2"/>
<path d="M182.1 281.8h27.8"/>
<circle cx="84.4" cy="67.7" r="3"/>
<circle cx="84.4" cy="167.8" r="3"/>
<circle cx="299.2" cy="266.7" r="3"/>
</g>
<g fill="none" stroke="#000" stroke-width=".35">
<path d="M71.8 250.4l-1.5 1.6M74.2 250.4l-1.5 1.6M86.4 250.4l-1.5 1.6M88.8 250.4l-1.5 1.6M91.3 259.9l1.5 1.5M91.3 256.8l1.5 1.5M103.7 246.8l-1.5 1.5M105 246.8l-1.5 1.5M130.8 246.8l-1.5 1.5M132.1 246.8l-1.5 1.5M137 253.6l1.5 1.5M137 252.3l1.5 1.5"/>
<path d="M137 265.6l1.5 1.5M137 264.3l1.5 1.5"/>
</g>
<text font-size="4.9" x="346.9" y="13.9">PROJECT -:</text>
<text font-size="4.6" x="347.2" y="20.7">MF FACTORY</text>
<g font-size="4.2">
<text x="88.8" y="65.9">SECTION</text>
<text x="83.1" y="69.1">2</text>
<text x="88.8" y="166.1">SECTION</text>
<text x="83.1" y="169.3">3</text>
<text x="297.9" y="268.1">4</text>
<text x="303.6" y="265">3D VIEW</text>
</g>
<g font-size="3.5">
<text x="92.1" y="19.2">1775</text>
<text x="141.4" y="22.5">LENGTH</text>
<text x="60.4" y="28.8">150</text>
<text x="71.9" y="28.8">438</text>
<text x="92.6" y="28.8">600</text>
<text x="113.4" y="28.8">438</text>
<text x="125.4" y="28.8">150</text>
<text x="216.9" y="29.2">Weight Schedule</text>
<text x="141.4" y="32.1">N4/SHEARKEY</text>
<text x="346.7" y="35.2">GENERAL NOTES:</text>
<text x="93.3" y="39.4">MF</text>
<text x="208.1" y="41.7">3.19 m³</text>
<text x="208.6" y="36.9">Volume</text>
<text x="239.9" y="41.7">7972.85 kg</text>
<text x="243.1" y="36.9">Weight</text>
<text x="51" y="45.8" transform="rotate(-90 51 45.8)">100</text>
<text x="349.6" y="47.3">GRADE OF CONCRETE</text>
<text x="395.5" y="47.3">- M40</text>
<text x="42.5" y="50.6" transform="rotate(-90 42.5 50.6)">200</text>
<text x="218.3" y="53">Insert Schedule</text>
<text x="51" y="57" transform="rotate(-90 51 57)">100</text>
<text x="349.6" y="54.6">GRADE OF STEEL</text>
<text x="395.5" y="54.6">- Fe500</text>
<text x="197.2" y="61.1">Ref No.</text>
<text x="223" y="61.1">Type</text>
<text x="249.3" y="61.1">Count</text>
<text x="349.6" y="62.3">STRIPPING STRENGTH</text>
<text x="395.5" y="62.3">- M20</text>
<text x="200.9" y="66.6">N1</text>
<text x="215.5" y="66.6">RR-SA-7.5-260</text>
<text x="252.9" y="66.6">2</text>
<text x="346.7" y="69.9">COVER</text>
<text x="200.7" y="72.1">N2</text>
<text x="200.7" y="77.6">N3</text>
<text x="215.4" y="77.6">RR-SA-4.0-320</text>
<text x="215.7" y="72.1">RR-SA-2.5-150</text>
<text x="252.9" y="77.6">4</text>
<text x="252.9" y="72.1">8</text>
<text x="351.8" y="76.8">WALL</text>
<text x="397.8" y="76.8">- 30mm</text>
<text x="200.6" y="83.1">N4</text>
<text x="212.4" y="83.1">60 mm dowel tube</text>
<text x="252.9" y="83.1">4</text>
<text x="351.8" y="83.5">CORBEL</text>
<text x="397.8" y="83.5">- 25mm</text>
<text x="92.1" y="86.7">1775</text>
<text x="144.9" y="90">LENGTH</text>
<text x="92.1" y="94.7">1775</text>
<text x="214.5" y="94.5">Dowel Bar Schedule</text>
<text x="349.6" y="91.6">ALL DIMENSIONS ARE IN MM</text>
<text x="144.8" y="97.9">LEDGE</text>
<text x="65.1" y="103.3">400</text>
<text x="92.7" y="103.3">975</text>
<text x="120.1" y="103.3">400</text>
<text x="144.8" y="106.5">N1</text>
<text x="197.5" y="102.2">Ref.No</text>
<text x="199.7" y="107">N15</text>
<text x="215.5" y="102.2">Bar Diameter</text>
<text x="220.5" y="107">20 mm</text>
<text x="248.5" y="102.2">Count</text>
<text x="252.1" y="107">4</text>
<text x="346.7" y="102.5">LEGENDS:</text>
<text x="60.4" y="111.3">150</text>
<text x="71.9" y="111.3">438</text>
<text x="92.6" y="111.3">600</text>
<text x="113.4" y="111.3">438</text>
<text x="125.4" y="111.3">150</text>
<text x="349.6" y="110.8">ERECTION MARK</text>
<text x="384.3" y="110.8">-</text>
<text x="60.1" y="119.3">117</text>
<text x="92.7" y="119.3">1573</text>
<text x="127.4" y="119.3">85</text>
<text x="144.8" y="114.5">N15</text>
<text x="218" y="118.4">U Bar Schedule</text>
<text x="349.6" y="119.1">MOULD FACE</text>
<text x="384.2" y="119.1">-</text>
<text x="399.1" y="119.7">MF</text>
<text x="144.8" y="122.5">N12</text>
<text x="83.3" y="126.1">T8@200mm C/C</text>
<text x="149.2" y="128.9">N3</text>
<text x="197.5" y="126.1">Ref.No</text>
<text x="199.7" y="130.9">N11</text>
<text x="215.5" y="126.1">Bar Diameter</text>
<text x="221.4" y="130.9">8 mm</text>
<text x="248.4" y="126.1">Count</text>
<text x="251" y="130.9">92</text>
<text x="43.2" y="136.1" transform="rotate(-90 43.2 136.1)">100</text>
<text x="138.6" y="136.4" transform="rotate(-90 138.6 136.4)">100</text>
<text x="27.2" y="139.8" transform="rotate(-90 27.2 139.8)">200</text>
<text x="34.6" y="139.8" transform="rotate(-90 34.6 139.8)">200</text>
<text x="43.2" y="142.9" transform="rotate(-90 43.2 142.9)">100</text>
<text x="51.2" y="139.8" transform="rotate(-90 51.2 139.8)">200</text>
<text x="138.6" y="143.9" transform="rotate(-90 138.6 143.9)">100</text>
<text x="211.5" y="142.3">Projecting Bar Schedule</text>
<text x="34.6" y="146.5" transform="rotate(-90 34.6 146.5)">150</text>
<text x="197.5" y="150">Ref.No</text>
<text x="215.5" y="150">Bar Diameter</text>
<text x="248.5" y="150">Count</text>
<text x="51.2" y="152.2" transform="rotate(-90 51.2 152.2)">420</text>
<text x="199.7" y="154.7">N12</text>
<text x="221.4" y="154.7">8 mm</text>
<text x="252.1" y="154.7">9</text>
<text x="346.8" y="160.9">CONTRACTOR -:</text>
<text x="359.3" y="167.3">VME Precast Products</text>
<text x="39.7" y="182.4">40</text>
<text x="166.2" y="183.8">70</text>
<text x="171.3" y="183.8">10</text>
<text x="176.5" y="183.8">120</text>
<text x="28.8" y="190.6">400</text>
<text x="39.7" y="190.6">40</text>
<text x="346.8" y="190.7">STRUCTURAL CONSULTANT -:</text>
<text x="99.5" y="193.3" transform="rotate(-45 99.5 193.3)">14</text>
<text x="184.3" y="194.1" transform="rotate(-90 184.3 194.1)">40</text>
<text x="357.7" y="197.1">ES STRUCTURAL CONSULTANT</text>
<text x="50.3" y="200.8" transform="rotate(-90 50.3 200.8)">80</text>
<text x="58.7" y="201.8" transform="rotate(-90 58.7 201.8)">60</text>
<text x="119.3" y="199.1" transform="rotate(-90 119.3 199.1)">10</text>
<text x="245.9" y="202.1">10</text>
<text x="50.3" y="207.4" transform="rotate(-90 50.3 207.4)">86</text>
<text x="58.7" y="206.4" transform="rotate(-90 58.7 206.4)">10</text>
<text x="104.4" y="209.8">10</text>
<text x="50.3" y="214.1" transform="rotate(-90 50.3 214.1)">34</text>
<text x="58.7" y="212.8" transform="rotate(-90 58.7 212.8)">130</text>
<text x="237" y="211.8" transform="rotate(-90 237 211.8)">10</text>
<text x="19" y="219.3">NOTCH DETAIL</text>
<text x="86.3" y="220.1">TYPICAL CHAMFER DETAIL</text>
<text x="159.2" y="220.6">TOP NOTCH DETAIL</text>
<text x="237" y="219.6" transform="rotate(-90 237 219.6)">20</text>
<text x="257.1" y="219.6" transform="rotate(-90 257.1 219.6)">40</text>
<text x="53.2" y="225.5" transform="rotate(-90 53.2 225.5)">N11</text>
<text x="237" y="226.8" transform="rotate(-90 237 226.8)">10</text>
<text x="61.6" y="231.6" transform="rotate(-90 61.6 231.6)">NOTCH</text>
<text x="227" y="237.3">TYPICAL GROOVE DETAIL</text>
<text x="101.7" y="245.8">10</text>
<text x="114.4" y="245.8">110</text>
<text x="128.7" y="245.8">10</text>
<text x="70.3" y="249.5">10</text>
<text x="77.6" y="249.5">55</text>
<text x="84.9" y="249.5">10</text>
<text x="183.1" y="247.2">300</text>
<text x="207.4" y="247.2">15</text>
<text x="121.6" y="252.3">A</text>
<text x="136" y="253.2" transform="rotate(-90 136 253.2)">10</text>
<text x="346" y="254.5">DRAWING TITLE</text>
<text x="374.6" y="254.5">-:</text>
<text x="97.9" y="261" transform="rotate(-90 97.9 261)">25</text>
<text x="142.1" y="261.7" transform="rotate(-90 142.1 261.7)">55</text>
<text x="172.2" y="263.3" transform="rotate(-90 172.2 263.3)">300</text>
<text x="214.4" y="263.3" transform="rotate(-90 214.4 263.3)">300</text>
<text x="121.2" y="270">A</text>
<text x="136" y="268.9" transform="rotate(-90 136 268.9)">10</text>
<text x="69.1" y="270.9">SECTION A-A</text>
<text x="111.5" y="274">PLAN</text>
<text x="77" y="281.9">TYPICAL SHEAR KEY DETAIL</text>
<text x="182.1" y="281.4">RECESS DETAIL</text>
<text x="404.6" y="288.4">GF</text>
</g>
<text font-size="3.4" x="405.1" y="276.9">A3</text>
<g font-size="3.2">
<text x="348.5" y="260.9">PW-GF-30-MOULD DRAWING</text>
<text x="405.5" y="282.4">1</text>
</g>
<g font-size="3">
<text x="359.3" y="172.9">Arihant Esta, 2g2, 2</text>
<text x="388.8" y="172.9">floor,</text>
<text x="359.3" y="176.2">No.370, Church Road, Mogappair East,</text>
<text x="359.3" y="179.5">Chennai-600037.</text>
<text x="359.3" y="182.8">Tel:+91- 98400 - 41400 / 90802 - 22066</text>
<text x="357.7" y="201.1">B167, 12th cross street, Jawahar Nagar,</text>
<text x="357.7" y="204.4">Palayamkottai, Tirunelveli-627007</text>
<text x="357.7" y="207.8">Cell No: +91 9865803764</text>
<text x="345.1" y="270.9">JOB NO. :</text>
<text x="360.7" y="271.1">ESP24075</text>
<text x="384.8" y="271.4">DRAWN BY:-</text>
<text x="404.8" y="271.4">AR</text>
<text x="345.1" y="276.8">ELEMENT NO. :</text>
<text x="367.7" y="276.8">PW-GF-30</text>
<text x="384.8" y="276.8">SHEET SIZE:-</text>
<text x="345.1" y="282.4">DWG. NO. :</text>
<text x="345.1" y="287.7">SCALE :</text>
<text x="359.7" y="287.7">As indicated</text>
<text x="361.9" y="282.4">PW-GF-30(M2)</text>
<text x="384.8" y="282.4">REV.NO:-</text>
<text x="384.8" y="288">LEVEL. :</text>
</g>
<g font-size="2.8">
<text x="90.7" y="72.1">1 : 25</text>
<text x="90.7" y="172.3">1 : 25</text>
<text x="177.7" y="273.7">ELEVATION</text>
<text x="202.6" y="273.7">SECTION</text>
</g>
<g font-size="2.5">
<text x="347.4" y="232">1</text>
<text x="353.6" y="232">26-05-25</text>
<text x="372" y="232">FOR APPROVAL</text>
<text x="345.9" y="238.6">Rev</text>
<text x="347.4" y="235.3">0</text>
<text x="353.6" y="235.3">21-04-25</text>
<text x="355.9" y="238.6">Date</text>
<text x="372" y="235.3">FOR APPROVAL</text>
<text x="375.3" y="238.6">Description</text>
<text x="398.2" y="238.6">Chkd</text>
<text x="406" y="238.6">Appd.</text>
<text x="366" y="245.4">REVISION SCHEDULE</text>
</g>
<g font-size="2.1">
<text x="399.5" y="231.8">PK</text>
<text x="407" y="231.8">PRC</text>
<text x="399.5" y="235.2">PK</text>
<text x="407" y="235.2">PRC</text>
</g>
<text font-size="2" x="385.7" y="172">nd</text>
</svg>
